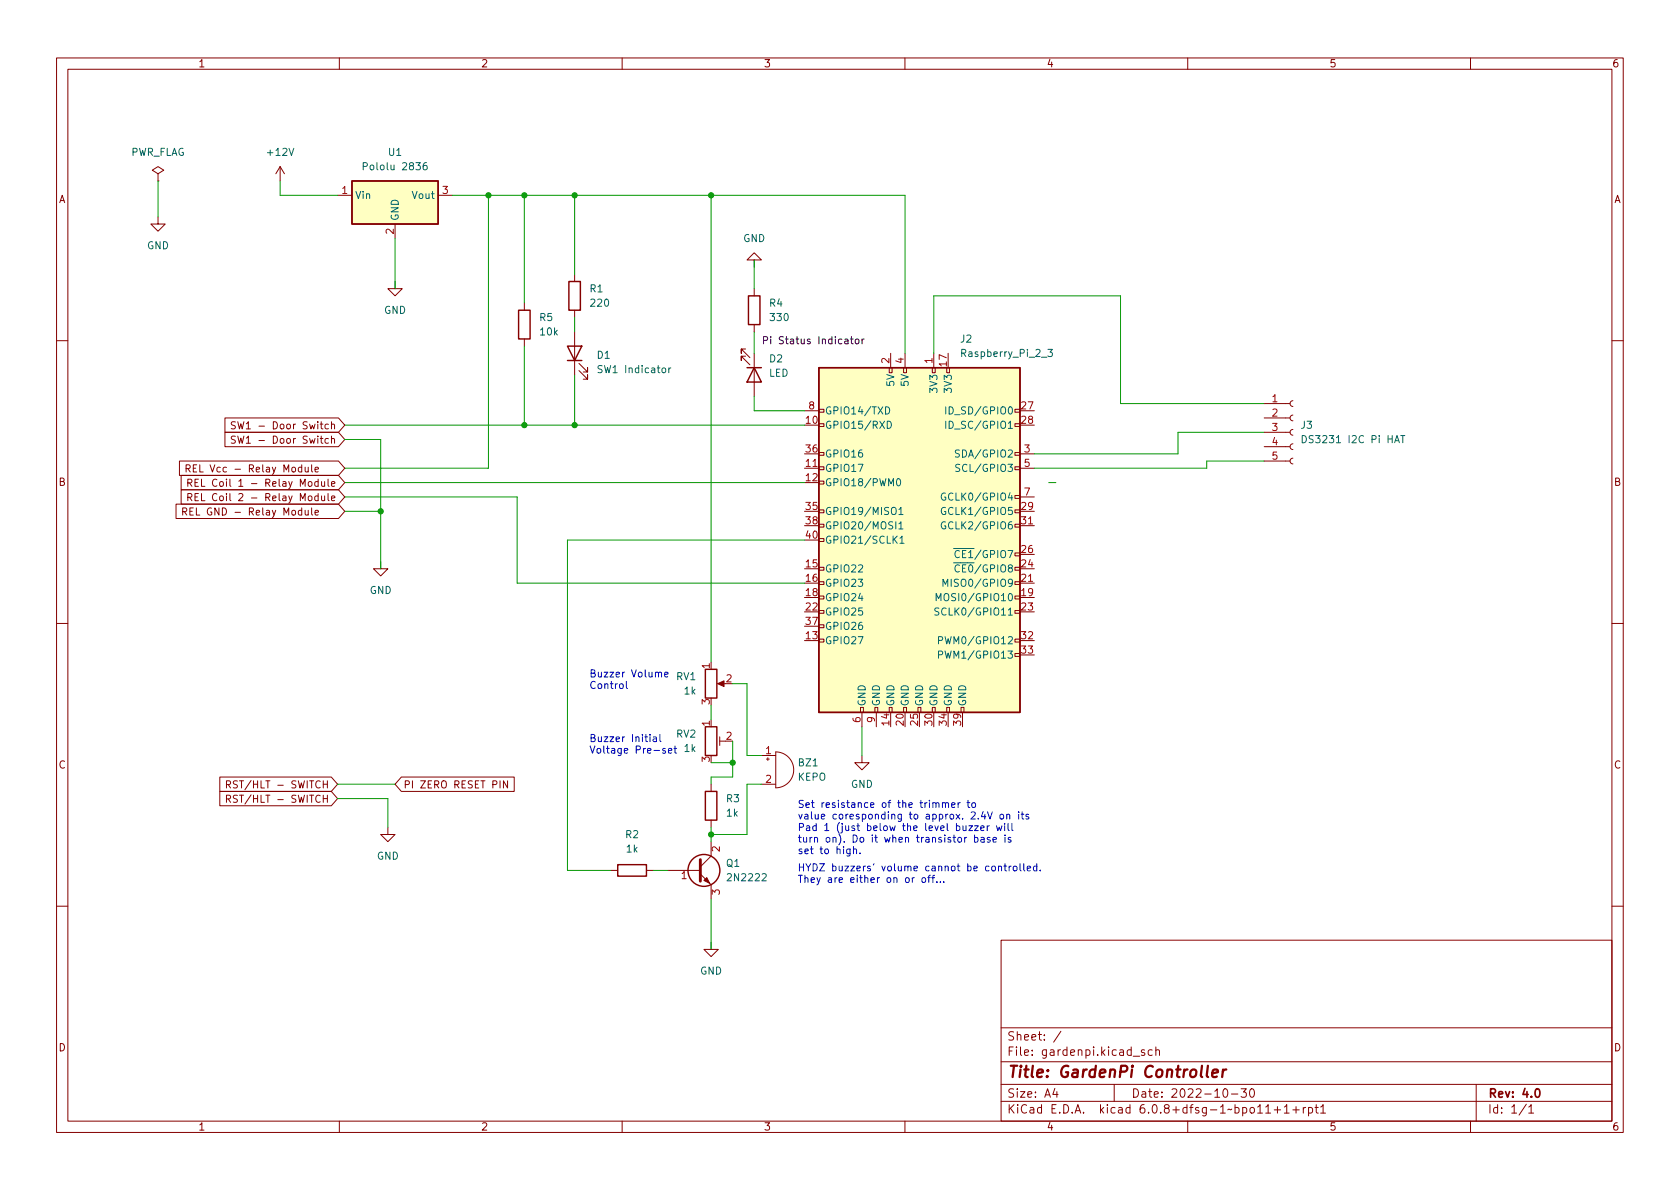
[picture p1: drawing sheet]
<svg xmlns="http://www.w3.org/2000/svg" width="297mm" height="210mm" viewBox="0 0 297 210" stroke-linecap="round" stroke-linejoin="round" font-family="sans-serif">
<g fill="none" stroke="#840000" stroke-width=".18">
<path d="M10 10.2h277v190.1h-277zM12 12.2h273v186.1h-273zM60 10.2v2M110 10.2v2M160 10.2v2M210 10.2v2M260 10.2v2M27.9 38.3v1.3h1.3l-1.3 1.3-1.2-1.3h1.2M27.9 30.7l1.1-.6-1.1-.6-1 .6 1 .6v1.3M27.9 32h.1M49.5 29.5l-.7 1.2M49.5 29.5v2.5"/>
<path d="M49.5 29.5l.8 1.2M59.7 34.5h2.5M69.8 39.6v2.6M77.5 34.5h2.5M69.8 49.8v1.2h1.3l-1.3 1.3-1.2-1.3h1.2M92.7 53.6v1.3M92.7 59.9v1.3M101.6 48.5v1.3M101.6 54.9v1.2M101.6 58.7v7.6M133.3 46h1.3l-1.3-1.3-1.2 1.3h1.2v1.2M133.3 51v1.3"/>
<path d="M133.3 57.4v1.3M10 60.2h2M39.8 76.4h20l1.2 1.3-1.2 1.3h-20zM39.8 73.9h20l1.2 1.3-1.2 1.2h-20zM41.6 77.2l-.5-.1-.2 .1v.4l.6 .2 .1 .3-.2 .3-.5-.1M41.6 74.6h-.5l-.2 .1v.4l.6 .2 .1 .3-.2 .2h-.5M42 77.1l.3 1.3 .3-.9 .2 .9 .3-1.3M42 74.6l.3 1.2 .3-.9 .2 .9 .3-1.2M102.4 65.5l1.5 1.6v-.8v.8h-.8M102.4 64.3l1.5 1.5v-.8v.8h-.8M131.8 61.7h-.7v.8v-.8l1.5 1.5M131.8 63h-.7v.7v-.7l1.5 1.5"/>
<path d="M133.3 62.5v7.6M142.2 72.6h2.6M144.8 74.9h.9v.5h-.9zM144.8 72.4h.9v.5h-.9zM157.2 65h.5v.9h-.5zM157.5 62.5v2.5M159.8 65h.5v.9h-.5zM160 62.5v2.5M164.8 65h.6v.9h-.6zM165.1 62.5v2.5M167.4 65h.5v.9h-.5zM179.5 74.9h.8v.5h-.8z"/>
<path d="M179.5 72.4h.8v.5h-.8zM223.5 79h4.6M223.5 76.4h4.6M223.5 73.9h4.6M223.5 71.4h4.6M228.6 78.5l-.4 .1-.1 .4 .1 .3 .4 .2M228.6 75.9l-.4 .2-.1 .3 .1 .4 .4 .2M228.6 73.4l-.4 .1-.1 .4 .1 .4 .4 .1M228.6 70.9l-.4 .1-.1 .4 .1 .3 .4 .2M285 60.2h2M31.1 89.1h28.7l1.2 1.3-1.2 1.3h-28.7zM31.7 81.5h28.1l1.2 1.3-1.2 1.3h-28.1z"/>
<path d="M32 86.6h27.8l1.2 1.3-1.2 1.2h-27.8zM32 84.1h27.8l1.2 1.2-1.2 1.3h-27.8zM32.3 90.5l.6-.1 .1-.2v-.3l-.7-.1v1.3M32.6 90.5l.4 .6M32.9 82.9l.6-.1 .1-.2v-.3l-.7-.1v1.3M33.2 87.9h.6l.1-.2v-.3l-.7-.1v1.2M33.2 85.4l.6-.1 .1-.1v-.3l-.7-.2v1.3M33.2 82.9l.4 .6M33.5 87.9l.4 .6M33.5 85.4l.4 .6M33.6 90.4h.4M34.2 89.8h-.6v1.3h.6"/>
<path d="M34.2 82.8h.4M34.5 87.9h.4M34.5 85.3h.4M34.7 89.8v1.3h.6M34.8 82.2h-.6v1.3h.6M35.1 87.3h-.6v1.2h.6M35.1 84.7h-.6v1.3h.6M35.3 82.2v1.3h.6M35.6 87.3v1.2h.6M35.6 84.7v1.3h.6M37.1 82.2l.5 1.3 .4-1.3M37.4 89.9a.59 .59 0 0 0-.8 .5 .59 .59 0 0 0 .8 .6v-.5h-.2"/>
<path d="M58.6 88.1l.6-.1v-.2l-.4-.1-.2 .2 .1 .6h.5M58.6 85.6l.6-.1v-.3h-.4l-.2 .1 .1 .6h.5M67.3 99.3v1.3h1.3l-1.3 1.2-1.3-1.2h1.3M142.2 82.8h2.6M144.8 95.2h.9v.6h-.9zM144.8 92.7h.9v.5h-.9zM144.8 90.2h.9v.5h-.9zM144.8 85.1h.9v.5h-.9zM144.8 82.5h.9v.6h-.9zM144.8 80h.9v.5h-.9zM179.5 92.7h.8v.5h-.8zM179.5 90.2h.8v.5h-.8z"/>
<path d="M179.5 87.6h.8v.5h-.8zM179.5 82.5h.8v.6h-.8zM179.5 80h.8v.5h-.8zM180.3 82.8h2.6M180.3 80.3h2.6M180.3 93h2.6M180.3 87.9h2.6M223.5 81.5h4.6M228.6 81l-.4 .2-.1 .3 .1 .4 .4 .1M10 110.2h2M144.8 113h.9v.5h-.9zM144.8 110.5h.9v.5h-.9z"/>
<path d="M144.8 107.9h.9v.6h-.9zM144.8 105.4h.9v.5h-.9zM144.8 102.9h.9v.5h-.9zM144.8 100.3h.9v.5h-.9zM179.5 115.6h.8v.5h-.8zM179.5 113h.8v.5h-.8zM179.5 107.9h.8v.6h-.8zM179.5 105.4h.8v.5h-.8zM179.5 102.9h.8v.5h-.8zM180.3 103.1h2.6M285 110.2h2M38.9 139.9h19.7l1.1 1.3-1.1 1.3h-19.7z"/>
<path d="M38.9 137.4h19.7l1.1 1.3-1.1 1.2h-19.7zM40 138.7h.6l.2-.2-.1-.3-.7-.1v1.2M40.3 138.7l.5 .6M42 138.1h-.5l-.2 .2 .1 .3 .5 .3v.3l-.2 .1h-.4M71 137.4h19.9v2.5h-19.9l-1.2-1.2zM89.7 138.1v1.2l-.7-1.2v1.2M125.7 138.7v1.2M127.3 120.9h1M127.3 130.3v1.5M127.3 131.1h1M134.6 133.6h2.6M134.6 138.7h2.6"/>
<path d="M135.5 134.2h.5M135.8 134v.5M137.2 133a3.2 3.2 0 0 1 3.1 3.1 3.2 3.2 0 0 1-3.1 3.2zM152.1 125.1h.6v.9h-.6zM152.4 133.6v1.3h1.3l-1.3 1.2-1.3-1.2h1.3M152.4 126v2.5M154.7 125.1h.5v.9h-.5zM154.9 126v2.5M157.2 125.1h.5v.9h-.5zM159.8 125.1h.5v.9h-.5zM162.3 125.1h.5v.9h-.5zM164.8 125.1h.6v.9h-.6z"/>
<path d="M167.4 125.1h.5v.9h-.5zM169.9 125.1h.5v.9h-.5zM40 141.3l.6-.1 .2-.2-.1-.3-.7-.1v1.3M40.3 141.3l.5 .6M42 140.7l-.5-.1-.2 .3 .1 .3 .5 .2v.4l-.2 .1-.4-.1M68.6 146.3v1.3h1.2l-1.2 1.2-1.3-1.2h1.3M107.9 153.9h1.3M114.3 153.9h1.3M118.1 153.9h5.7M123.8 154.6l1.9 1.9v2.5M125.7 145v1.3M125.7 148.8v2.6l-1.9 1.9"/>
<path d="M10 160.2h2M125.7 166.6v1.3h1.3l-1.3 1.3-1.2-1.3h1.2M177 166.3h108v32h-108zM285 160.2h2M60 198.3v2M110 198.3v2M160 198.3v2M177 194.8h108M177 191.8h108M177 187.8h108M177 181.8h108M186.5 192.5l-.4 1h1"/>
<path d="M186.9 193v1M187.6 182.4l-1.3 1.9M197 191.8v3M200.4 186.8h1.1M202.4 185.7l-.4-.1-.2 .2 .1 .3 .5 .1v.4h-.6M203.7 185.7l-.4-.1-.3 .3v.4l.1 .3h.6M204.4 185.8l.2-.2 .3 .1 .1 .9M204.4 185.1v1.5M210 198.3v2M216.4 192.6l.2-.1a.81 .81 0 0 1 .6 .7 .81 .81 0 0 1-.3 .8h-.2a.81 .81 0 0 1-.6-.6 .81 .81 0 0 1 .3-.8zM217.7 193.5h1.2M219.4 192.5h1l-.5 .6 .4 .1v.7l-.2 .1h-.5l-.2-.1"/>
<path d="M221.1 192.7l.2-.2a.81 .81 0 0 1 .6 .7 .81 .81 0 0 1-.3 .8h-.2a.81 .81 0 0 1-.3-1.3zM222.4 196.8h.8M223.8 195.8l.4-.5v1.5M223.8 196.8h.8M225.3 196.3h1.1M225.9 195.7v1.1M227.1 195.8l.4-.5v1.5M227.1 196.8h.8M228.6 196.3h1.1M229.1 195.7v1.1M230.4 195.8v1M230.9 195.8l-.3 .1-.2 .2"/>
<path d="M231.4 195.9l.4-.1 .3 .3v.4l-.2 .3h-.5M231.4 195.8v1.5M232.5 195.8h.6M232.7 195.3v1.3l.4 .2M233.5 195.8l.4-.5v1.5M233.5 196.8h.9M260 198.3v2M261 191.8v6.5M269.9 195.3l-1.3 1.9M270.3 195.8l.4-.5v1.5M270.3 196.8h.9"/>
</g>
<path d="M271.6 192.6l.2-.1a.82 .82 0 0 1 .6 .7 .82 .82 0 0 1-.3 .8h-.2a.81 .81 0 0 1-.6-.6 .81 .81 0 0 1 .3-.8z" fill="none" stroke="#840000" stroke-width=".3"/>
<path d="M213.6 188.5l-.2 1.7 .2 .3M214.4 189.8l.9-.2v-.4l-.6-.1-.3 .3v1l.2 .1 .5-.1M216.3 189.1l-.2 1.4M216.8 189.1l-.4 .1-.2 .3" fill="none" stroke="#840000" stroke-width=".4"/>
<g fill="none" stroke="#840000" stroke-width=".25">
<path d="M62.2 32h15.3v7.6h-15.3zM91.7 54.9h2v5h-2zM100.6 49.8h2v5.1h-2zM132.3 52.3h2.1v5.1h-2.1zM100.3 61.2h2.6l-1.3 2.5zM100.3 63.7h2.6M132.1 65h2.5M133.3 65l1.3 2.6h-2.5zM144.8 65h35.5v61h-35.5zM124.7 118.4h2v5h-2zM124.7 139.9h2v5.1h-2zM124.7 128.5h2v5.1h-2z"/>
<path d="M109.2 152.9h5.1v2h-5.1z"/>
<circle cx="124.5" cy="153.9" r="2.82"/>
</g>
<path d="M123.8 152v3.8" fill="none" stroke="#840000" stroke-width=".51"/>
<g fill="#840000" stroke="#840000" stroke-width=".18">
<path d="M124.5 155.7l.5-.5 .5 1z"/>
<path d="M126.9 120.9l1.1-.5v1z"/>
</g>
<g fill="none" stroke="#006464" stroke-width=".18">
<path d="M64.2 29.4h.6l.2-.2-.1-.3-.7-.1v1.2M75.4 28.8h-.3a.86 .86 0 0 0 0 1.2l.4-.1v-.4l-.2-.3-.4 .1-.1 .2M118.2 65.1v.8M118.6 65.1l-.4 .2M156.6 71.9a.64 .64 0 0 1 .7 .7 .64 .64 0 0 1-.7 .6zM156.9 74.5a.64 .64 0 0 1 .7 .6 .64 .64 0 0 1-.7 .7zM167.2 71.9v1.3M167.2 74.5v1.3M169.6 79.6h-.5l-.2 .2 .1 .3 .6 .2v.4l-.2 .1h-.5M185.3 61.8h.8l-.5 .5 .4 .1v.5l-.2 .2-.5-.2M230.3 77a.64 .64 0 0 1 .7 .7 .64 .64 0 0 1-.7 .6zM247.7 77h.7"/>
<path d="M248 77v1.3M158.1 95.3l.5 .8M158.6 84.8l.2-.2a.68 .68 0 0 1 .5 .7 .68 .68 0 0 1-.5 .6l-.2-.1-.1-.4zM158.6 94.8l-.7 .7M158.9 90.1l.4-.4v1.3M158.9 92.6l.4-.3v1.2M158.9 91h.8M158.9 93.5h.8M159.1 95.2l.4-.4v1.3M159.1 96.1h.7M167.2 89.8a.59 .59 0 0 0-.8 .6 .59 .59 0 0 0 .8 .5v-.5h-.2M167.2 92.3a.59 .59 0 0 0-.8 .6 .59 .59 0 0 0 .8 .6v-.5h-.2"/>
<path d="M167.2 87.2a.59 .59 0 0 0-.8 .6 .59 .59 0 0 0 .8 .6v-.5h-.2M169.7 82.2l-.5-.1-.2 .1v.4l.6 .2 .1 .3-.2 .3-.5-.1M165.5 106.2v-1.2l.4 .9 .5-.9v1.2M165.9 113.2h.6l.2-.2-.1-.3-.7-.1v1.3M165.9 115.8l.6-.1 .2-.2-.1-.3-.7-.1v1.3M166 107.6l-.5-.1-.2 .1v.4l.6 .2 .1 .3-.2 .3-.5-.1M166.7 103.7v-1.3l.5 .9 .4-.9v1.3"/>
</g>
<g fill="#ffffc2" stroke="#ffffc2" stroke-width=".18">
<path d="M144.8 65h35.5v61h-35.5z"/>
<path d="M62.2 32h15.3v7.6h-15.3z"/>
</g>
<path d="M150.4 60h.4M150.5 59.5v1.1l.3 .2M152.4 60v.8M152.8 60l-.4 .2M149.4 60h.5v.8M149.9 60.3h-.4l-.2 .2 .2 .3 .4-.1M151.3 60h.3l.3 .2v.4l-.3 .2-.3-.1-.1-.1z" fill="none" stroke="#0f0f0f" stroke-width=".18"/>
<g fill="none" stroke="#0000c2" stroke-width=".18">
<path d="M116.4 119l.2-.1h.3l.1 .8M117.5 119.3l.6-.1v-.3h-.4l-.2 .1 .1 .7h.5M110.7 120.5v1.1l.2 .2M114.9 129.9v.1M114.9 130.3v.8M115.5 130.4h.5l.1 .7M116.1 130.6l-.5 .1-.1 .1 .1 .3h.5M116.7 129.9v1.1l.2 .1M117.6 132.4l-.3-.1-.1 .2v.2l.4 .1v.3h-.4M118.2 132.8l.6-.2-.1-.2-.3-.1-.2 .2v.6h.5M119.2 132.3h.4M119.3 131.9v1.1l.3 .2"/>
<path d="M150.3 150.1v1.1l-.2 .2-.3-.1M150.3 150.2l-.4-.1-.2 .3 .1 .5h.5M150.9 150.2l.2-.1 .3 .1v.8M150.9 149.7v1.3M152.1 150.8v.2M163.1 155.3l.3-.1 .3 .2v.4l-.3 .2h-.3l-.1-.2zM164 155.2h.5M164.5 154.8l-.3 .2v1M164.8 155.2h.4M165.2 154.8l-.3 .2v1M165.7 155.9v.1M166.3 155.9v.1"/>
<path d="M166.6 142.1l.2-.2 .3 .1 .1 .8M166.6 141.9v.9M166.9 155.9v.1M167.2 142.1l.2-.2 .3 .1v.8M168.3 142.4l.6-.2-.1-.2-.4-.1-.1 .2v.6h.5M169.4 141.9v.9M169.8 141.9l-.4 .3M170.9 148.1l-.3 .2M171 141.9h.5M171.2 141.5v1.1l.3 .2M171.3 146h.6l-.6 .9h.6M171.9 142.1l.2-.2 .3 .2 .1 .4-.1 .2-.3 .1-.2-.1z"/>
<path d="M172.3 146h.7l-.7 .9h.7M172.3 148.1h.4l.2 .2-.1 .6h-.5M172.3 147.7v1.2M173.4 146.5l.6-.2-.1-.2-.3-.1-.2 .2 .1 .6h.4M173.5 148.1h.4l.1 .8M173.8 143.5l-.3 .9h.8M174 148.4h-.4l-.2 .2 .2 .3h.4M174.1 144v.8M174.6 146v.9M174.6 143.6l.4 1.2 .5-1.2M174.9 146l-.3 .3M175 148.1h-.3l-.1 .2v.1l.4 .2v.3h-.4"/>
<path d="M175.6 148.5l.6-.1-.1-.3h-.3l-.2 .2v.6h.5M176.2 146l.2 .9 .3-.6 .2 .6 .3-.9M176.5 153.3l.2-.1h.3l.1 .8M176.5 153.2v.8M176.9 144h.3l.3 .2v.4l-.3 .2h-.3l-.1-.2zM177.5 153.2h.5M177.6 145.6v.1M177.6 146v.9M177.7 152.7v1.1l.3 .2M177.7 147.7v.1M177.7 148.1v.8M178 144.1l.2-.1h.3v.8"/>
<path d="M178 144v.8M178.2 145.6v1.1l.2 .2M178.4 153.2v.8M178.7 148.1h-.3l-.2 .2 .1 .1 .4 .2v.3h-.5M178.8 153.2l-.4 .2M178.9 145.6v1.1l.2 .2M179.3 153.2h.3l.2 .2v.4l-.2 .2-.3-.1-.2-.1zM180.1 143.6v.1M180.1 144v.8M180.4 152.7v1.1l.1 .2M180.5 144h.5M180.7 143.6v1.1l.3 .1"/>
<path d="M181 152.7v1.1l.2 .2M181.6 153.6l.6-.1v-.3h-.4l-.2 .1 .1 .6h.5M181.9 144h-.3l-.2 .2v.2l.5 .1v.3h-.5M183.3 153.2h-.3l-.3 .2 .1 .5h.5M183.3 152.7v1.3M183.9 153.9v.1"/>
</g>
<g fill="none" stroke="#009600" stroke-width=".18">
<path d="M27.9 32v6.3M49.5 32v2.5h10.2M80 34.5h80v28M86.4 34.5v48.3h-25.4M92.7 34.5v19.1M101.6 34.5v14M125.7 34.5v82.6M69.8 42.2v8.8M101.6 56.1v2.6M133.3 46v5M133.3 58.7v3.8M61 75.2h81.2"/>
<path d="M61 77.7h6.3v22.9M92.7 61.2v14M101.6 66.3v8.9M133.3 70.1v2.5h8.9M165.1 62.5v-10.2h33v19.1h25.4M223.5 76.4h-15.2v3.9h-25.4M61 87.9h30.4v15.2h50.8M61 85.3h81.2M61 90.4h6.3M142.2 95.5h-41.9v58.4h7.6M185.4 85.3h1.3M223.5 81.5h-10.1v1.3h-30.5"/>
<path d="M59.7 138.7h10.1M125.7 124.7v2.5M125.7 134.9h3.8M129.5 131.1v6.3h-3.8v1.3M129.5 120.9h2.6v12.7h2.5M134.6 138.7h-2.5v8.9h-6.4M152.4 128.5v5.1M59.7 141.2h8.9v5.1M115.6 153.9h2.5M125.7 146.3v2.5M125.7 159v8.9"/>
</g>
<g fill="#009600" stroke="#009600" stroke-width=".18">
<circle cx="67.3" cy="90.4" r=".46"/>
<circle cx="101.6" cy="34.5" r=".46"/>
<circle cx="86.4" cy="34.5" r=".46"/>
<circle cx="92.7" cy="34.5" r=".46"/>
<circle cx="129.5" cy="134.9" r=".46"/>
<circle cx="125.7" cy="147.6" r=".46"/>
<circle cx="125.7" cy="34.5" r=".46"/>
<circle cx="92.7" cy="75.2" r=".46"/>
<circle cx="101.6" cy="75.2" r=".46"/>
</g>
<text font-size="2.8" fill="#840000" x="178" y="190.6">Title: GardenPi Controller</text>
<g font-size="2.1" fill="#840000">
<text x="178" y="184">Sheet: /</text>
<text x="178" y="186.7">File: gardenpi.kicad_sch</text>
<text x="178" y="196.9">KiCad E.D.A. kicad 6.0.8+dfsg-1~bpo11+1+rpt1</text>
<text x="178" y="194.1">Size: A4</text>
<text x="200" y="194.1">Date: 2022-10-30</text>
<text x="263" y="194.1">Rev: 4.0</text>
<text x="263" y="196.9">Id: 1/1</text>
</g>
<g font-size="1.8" fill="#840000">
<text x="35" y="11.9">1</text>
<text x="85" y="11.9">2</text>
<text x="135" y="11.9">3</text>
<text x="185" y="11.9">4</text>
<text x="235" y="11.9">5</text>
<text x="285" y="11.9">6</text>
<text x="10.3" y="35.9">A</text>
<text x="285.3" y="35.9">A</text>
<text x="43.8" y="75.9">SW1 - Door Switch</text>
<text x="37.9" y="83.5">REL Vcc - Relay Module</text>
<text x="43.8" y="78.4">SW1 - Door Switch</text>
<text x="10.3" y="85.9">B</text>
<text x="37.7" y="88.6">REL Coil 2 - Relay Module</text>
<text x="37.7" y="86.1">REL Coil 1 - Relay Module</text>
<text x="285.3" y="85.9">B</text>
<text x="37.1" y="91.1">REL GND - Relay Module</text>
<text x="10.3" y="135.9">C</text>
<text x="285.3" y="135.9">C</text>
<text x="42.2" y="141.9">RST/HLT - SWITCH</text>
<text x="42.2" y="139.4">RST/HLT - SWITCH</text>
<text x="71.3" y="139.4">PI ZERO RESET PIN</text>
<text x="10.3" y="185.9">D</text>
<text x="285.3" y="185.9">D</text>
<text x="35" y="199.9">1</text>
<text x="85" y="199.9">2</text>
<text x="135" y="199.9">3</text>
<text x="185" y="199.9">4</text>
<text x="235" y="199.9">5</text>
<text x="285" y="199.9">6</text>
</g>
<g font-size="1.8" fill="#006464">
<text x="23" y="27.6">PWR_FLAG</text>
<text x="47.4" y="27.6">+12V</text>
<text x="68.7" y="27.6">U1</text>
<text x="62.7" y="35.2">Vin</text>
<text x="64.9" y="30.1">Pololu 2836</text>
<text x="73" y="35.2">Vout</text>
<text x="70.5" y="39.1" transform="rotate(-90 70.5 39.1)">GND</text>
<text x="26" y="44.1">GND</text>
<text x="131.4" y="42.8">GND</text>
<text x="104.3" y="51.7">R1</text>
<text x="67.9" y="55.5">GND</text>
<text x="95.4" y="56.8">R5</text>
<text x="95.6" y="59.3">10k</text>
<text x="104.6" y="54.2">220</text>
<text x="136.1" y="54.2">R4</text>
<text x="136.3" y="56.8">330</text>
<text x="105.6" y="63.4">D1</text>
<text x="106.2" y="66">SW1 Indicator</text>
<text x="136.1" y="64.1">D2</text>
<text x="169.8" y="60.6">J2</text>
<text x="170.4" y="63.1">Raspberry_Pi_2_3</text>
<text x="135.9" y="66.6">LED</text>
<text x="158.1" y="68.2" transform="rotate(-90 158.1 68.2)">5V</text>
<text x="160.7" y="68.2" transform="rotate(-90 160.7 68.2)">5V</text>
<text x="165.7" y="69.2" transform="rotate(-90 165.7 69.2)">3V3</text>
<text x="168.3" y="69.2" transform="rotate(-90 168.3 69.2)">3V3</text>
<text x="145.8" y="75.8">GPIO15/RXD</text>
<text x="145.8" y="73.3">GPIO14/TXD</text>
<text x="168.2" y="73.3">ID_SD/GPIO0</text>
<text x="168.2" y="75.8">ID_SC/GPIO1</text>
<text x="230.1" y="75.8">J3</text>
<text x="145.8" y="83.4">GPIO17</text>
<text x="145.8" y="80.9">GPIO16</text>
<text x="169.7" y="80.9">SDA/GPIO2</text>
<text x="169.9" y="83.4">SCL/GPIO3</text>
<text x="231.3" y="78.4">DS3231 I2C Pi HAT</text>
<text x="145.8" y="86">GPIO18/PWM0</text>
<text x="167.4" y="88.5">GCLK0/GPIO4</text>
<text x="145.8" y="91.1">GPIO19/MISO1</text>
<text x="145.8" y="93.6">GPIO20/MOSI1</text>
<text x="167.4" y="91.1">GCLK1/GPIO5</text>
<text x="167.4" y="93.6">GCLK2/GPIO6</text>
<text x="145.8" y="101.2">GPIO22</text>
<text x="145.8" y="96.1">GPIO21/SCLK1</text>
<text x="168.6" y="101.2">~{CE0}/GPIO8</text>
<text x="168.6" y="98.7">~{CE1}/GPIO7</text>
<text x="65.3" y="105">GND</text>
<text x="145.8" y="103.8">GPIO23</text>
<text x="145.8" y="106.3">GPIO24</text>
<text x="166.9" y="106.3">MOSI0/GPIO10</text>
<text x="167.9" y="103.8">MISO0/GPIO9</text>
<text x="145.8" y="113.9">GPIO27</text>
<text x="145.8" y="108.8">GPIO25</text>
<text x="145.8" y="111.4">GPIO26</text>
<text x="166.6" y="108.8">SCLK0/GPIO11</text>
<text x="167.1" y="113.9">PWM0/GPIO12</text>
<text x="167.1" y="116.5">PWM1/GPIO13</text>
<text x="119.6" y="120.3">RV1</text>
<text x="121" y="122.8">1k</text>
<text x="153" y="125" transform="rotate(-90 153 125)">GND</text>
<text x="155.6" y="125" transform="rotate(-90 155.6 125)">GND</text>
<text x="158.1" y="125" transform="rotate(-90 158.1 125)">GND</text>
<text x="160.7" y="125" transform="rotate(-90 160.7 125)">GND</text>
<text x="163.2" y="125" transform="rotate(-90 163.2 125)">GND</text>
<text x="165.7" y="125" transform="rotate(-90 165.7 125)">GND</text>
<text x="168.3" y="125" transform="rotate(-90 168.3 125)">GND</text>
<text x="170.8" y="125" transform="rotate(-90 170.8 125)">GND</text>
<text x="119.6" y="130.4">RV2</text>
<text x="121" y="133">1k</text>
<text x="141.2" y="135.5">BZ1</text>
<text x="128.5" y="141.9">R3</text>
<text x="141.1" y="138">KEPO</text>
<text x="150.4" y="139.3">GND</text>
<text x="110.6" y="148.2">R2</text>
<text x="128.5" y="144.4">1k</text>
<text x="66.6" y="152">GND</text>
<text x="110.8" y="150.7">1k</text>
<text x="128.4" y="153.3">Q1</text>
<text x="128.9" y="155.8">2N2222</text>
<text x="123.8" y="172.3">GND</text>
</g>
<g font-size="1.8" fill="#a90000">
<text x="60.5" y="34.3">1</text>
<text x="78.2" y="34.3">3</text>
<text x="69.6" y="41.4" transform="rotate(-90 69.6 41.4)">2</text>
<text x="157.2" y="64.2" transform="rotate(-90 157.2 64.2)">2</text>
<text x="159.8" y="64.2" transform="rotate(-90 159.8 64.2)">4</text>
<text x="164.8" y="64.2" transform="rotate(-90 164.8 64.2)">1</text>
<text x="167.4" y="64.7" transform="rotate(-90 167.4 64.7)">17</text>
<text x="224.9" y="71.1">1</text>
<text x="142.5" y="74.9">10</text>
<text x="143" y="72.4">8</text>
<text x="180.6" y="72.4">27</text>
<text x="180.6" y="74.9">28</text>
<text x="224.9" y="73.7">2</text>
<text x="224.9" y="76.2">3</text>
<text x="142.5" y="82.5">11</text>
<text x="142.5" y="80">36</text>
<text x="181.1" y="80">3</text>
<text x="181.1" y="82.5">5</text>
<text x="224.9" y="78.7">4</text>
<text x="224.9" y="81.3">5</text>
<text x="142.5" y="85.1">12</text>
<text x="181.1" y="87.6">7</text>
<text x="142.5" y="90.2">35</text>
<text x="142.5" y="92.7">38</text>
<text x="142.5" y="95.2">40</text>
<text x="180.6" y="90.2">29</text>
<text x="180.6" y="92.7">31</text>
<text x="142.5" y="100.3">15</text>
<text x="180.6" y="100.3">24</text>
<text x="180.6" y="97.8">26</text>
<text x="142.5" y="102.9">16</text>
<text x="142.5" y="105.4">18</text>
<text x="142.5" y="107.9">22</text>
<text x="180.6" y="105.4">19</text>
<text x="180.6" y="102.9">21</text>
<text x="180.6" y="107.9">23</text>
<text x="142.5" y="113">13</text>
<text x="142.5" y="110.5">37</text>
<text x="180.6" y="113">32</text>
<text x="125.5" y="118.2" transform="rotate(-90 125.5 118.2)">1</text>
<text x="180.6" y="115.6">33</text>
<text x="125.5" y="124.6" transform="rotate(-90 125.5 124.6)">3</text>
<text x="128.4" y="120.6">2</text>
<text x="125.5" y="128.4" transform="rotate(-90 125.5 128.4)">1</text>
<text x="128.4" y="130.8">2</text>
<text x="152.1" y="127.7" transform="rotate(-90 152.1 127.7)">6</text>
<text x="154.7" y="127.7" transform="rotate(-90 154.7 127.7)">9</text>
<text x="157.2" y="128.2" transform="rotate(-90 157.2 128.2)">14</text>
<text x="159.8" y="128.2" transform="rotate(-90 159.8 128.2)">20</text>
<text x="162.3" y="128.2" transform="rotate(-90 162.3 128.2)">25</text>
<text x="164.8" y="128.2" transform="rotate(-90 164.8 128.2)">30</text>
<text x="167.4" y="128.2" transform="rotate(-90 167.4 128.2)">34</text>
<text x="169.9" y="128.2" transform="rotate(-90 169.9 128.2)">39</text>
<text x="125.5" y="134.7" transform="rotate(-90 125.5 134.7)">3</text>
<text x="135.4" y="133.3">1</text>
<text x="135.4" y="138.4">2</text>
<text x="120.5" y="155.4">1</text>
<text x="127.3" y="150.6" transform="rotate(-90 127.3 150.6)">2</text>
<text x="127.3" y="158.2" transform="rotate(-90 127.3 158.2)">3</text>
</g>
<text font-size="1.8" fill="#0f0f0f" x="134.6" y="60.9">Pi Status Indicator</text>
<g font-size="1.8" fill="#0000c2">
<text x="104.1" y="119.8">Buzzer Volume</text>
<text x="104.1" y="121.8">Control</text>
<text x="104.1" y="131.2">Buzzer Initial</text>
<text x="104.1" y="133.2">Voltage Pre-set</text>
<text x="141" y="142.9">Set resistance of the trimmer to</text>
<text x="141" y="144.9">value coresponding to approx. 2.4V on its</text>
<text x="141" y="146.9">Pad 1 (just below the level buzzer will</text>
<text x="141" y="149">turn on). Do it when transistor base is</text>
<text x="141" y="154.1">HYDZ buzzers' volume cannot be controlled.</text>
<text x="141" y="151">set to high.</text>
<text x="141" y="156.1">They are either on or off...</text>
</g>
</svg>
